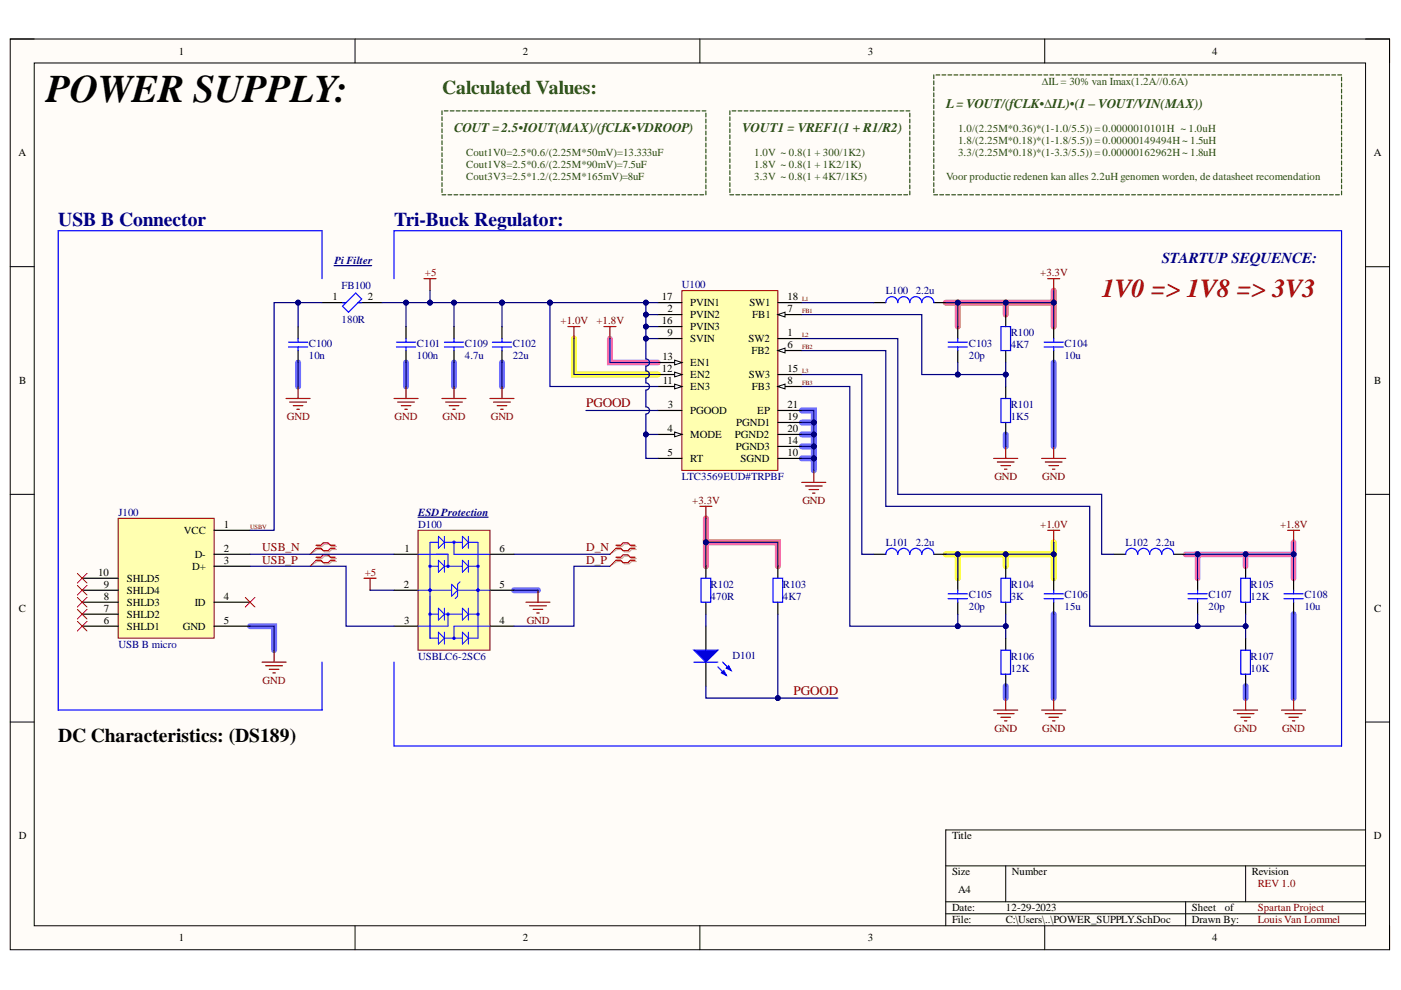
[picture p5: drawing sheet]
<svg xmlns="http://www.w3.org/2000/svg" width="297mm" height="210mm" viewBox="0 0 297 210" stroke-linecap="round" stroke-linejoin="round" font-family="sans-serif">
<path d="M2.2 8.3h292.4v193.1h-292.4z" fill-rule="evenodd" fill="#fffcf8"/>
<path d="M2.2 8.3h292.4v193.1h-292.4z" fill="none" stroke="#000" stroke-width=".21"/>
<path d="M7.3 13.4h282.2v182.9h-282.2z" fill-rule="evenodd" fill="#fffcf8"/>
<g fill="none" stroke="#000" stroke-width=".21">
<path d="M2.2 8.3h5.1M7.3 13.4h282.2v182.9h-282.2zM75.3 8.3v5M148.4 8.3v5M221.5 8.3v5.1M289.5 8.3h5.1v5.1M2.2 56.5h5.1M289.5 56.5h5.1M2.2 104.8h5.1M289.5 104.8h5.1M2.2 153.1h5.1M289.5 153.1h5.1"/>
<path d="M289.5 176h-89v20.3M75.3 196.3v5.1M148.4 196.3v5.1M200.5 183.6h89M200.5 191.2h89M200.5 193.7h89M213.2 183.6v7.6M221.5 196.3v5.1M251.4 191.2v5.1M264.1 183.6v7.6M294.6 196.3v5.1"/>
</g>
<g fill="none" stroke="#6e6eff" stroke-width="1.3">
<path d="M63.2 76.9v5M86.1 76.9v5M96.3 76.9v5M106.4 76.9v5M223.4 76.9v17.8M170 87h2.5v10.2M170 97.2h2.5M170 94.7h2.5M170 92.1h2.5M170 89.6h2.5M172.5 97.2v2.5M213.2 92.1v2.6"/>
<path d="M53 132.8h5.1v5M109 125.1h5.1M223.4 130.2v17.8M274.3 130.2v17.8M213.2 145.5v2.5M264.1 145.5v2.5"/>
</g>
<path d="M121.7 71.8v7.6h17.8M200.5 117.5h2.6v5.1M203.1 117.5h10.1v2.6M213.2 117.5h10.2v5.1M223.4 115v2.5" fill="none" stroke="#ff0" stroke-width="1.3"/>
<path d="M129.3 71.8v5.1h10.2M251.4 117.5h2.5M264.1 117.5h10.2M274.3 115v7.6M264.1 120.1v-2.6h-10.2v5.1" fill="none" stroke="#ff6eff" stroke-width="1.3"/>
<path d="M200.5 64.2h22.9v5M203.1 64.2v5M213.2 64.2v2.5M223.4 61.6v2.6M149.7 109.9v5.1M149.7 120.1v-5.1h15.2v5.1" fill="none" stroke="#ff6e6e" stroke-width="1.3"/>
<path d="M144.6 61.6h20.3v38.1h-20.3z" fill-rule="evenodd" fill="#ffffb0"/>
<path d="M144.6 61.6h20.3v38.1h-20.3z" fill="none" stroke="#800000" stroke-width=".21"/>
<path d="M139.5 66.7h5.1M164.9 71.8h5.1M139.5 87h5.1M139.5 92.1h5.1" fill="none" stroke="#000" stroke-width=".25"/>
<path d="M143 91.6l1.6 .5-1.6 .5z" fill="#f8fcff"/>
<path d="M143 91.6l1.6 .5-1.6 .5z" fill="none" stroke="#000" stroke-width=".21"/>
<path d="M164.9 74.3h5.1M139.5 97.2h5.1" fill="none" stroke="#000" stroke-width=".25"/>
<path d="M164.9 74.3l1.5-.5v1z" fill="#f8fcff"/>
<path d="M164.9 74.3l1.5-.5v1z" fill="none" stroke="#000" stroke-width=".21"/>
<path d="M164.9 66.7h5.1" fill="none" stroke="#000" stroke-width=".25"/>
<path d="M164.9 66.7l1.5-.5v1z" fill="#f8fcff"/>
<path d="M164.9 66.7l1.5-.5v1z" fill="none" stroke="#000" stroke-width=".21"/>
<path d="M164.9 81.9h5.1" fill="none" stroke="#000" stroke-width=".25"/>
<path d="M164.9 81.9l1.5-.5v1.1z" fill="#f8fcff"/>
<path d="M164.9 81.9l1.5-.5v1.1z" fill="none" stroke="#000" stroke-width=".21"/>
<path d="M139.5 71.8h5.1M139.5 81.9h5.1M164.9 97.2h5.1" fill="none" stroke="#000" stroke-width=".25"/>
<path d="M143 81.4l1.6 .5-1.6 .6z" fill="#f8fcff"/>
<path d="M143 81.4l1.6 .5-1.6 .6z" fill="none" stroke="#000" stroke-width=".21"/>
<path d="M139.5 79.4h5.1" fill="none" stroke="#000" stroke-width=".25"/>
<path d="M143 78.9l1.6 .5-1.6 .5z" fill="#f8fcff"/>
<path d="M143 78.9l1.6 .5-1.6 .5z" fill="none" stroke="#000" stroke-width=".21"/>
<path d="M139.5 76.9h5.1" fill="none" stroke="#000" stroke-width=".25"/>
<path d="M143 76.4l1.6 .5-1.6 .5z" fill="#f8fcff"/>
<path d="M143 76.4l1.6 .5-1.6 .5z" fill="none" stroke="#000" stroke-width=".21"/>
<path d="M139.5 69.2h5.1M139.5 64.2h5.1M164.9 79.4h5.1M164.9 64.2h5.1M164.9 94.7h5.1M164.9 89.6h5.1M164.9 92.1h5.1M164.9 87h5.1" fill="none" stroke="#000" stroke-width=".25"/>
<path d="M172.5 99.7v2.6M170 102.3h5.1M170.8 103h3.5M171.5 103.8h2.1M172.3 104.6h.5" fill="none" stroke="#800000" stroke-width=".25"/>
<g fill="none" stroke="#274e13" stroke-width=".25">
<path d="M198 15.9v.8M198 17.2v.7M198 18.4v.8M198 19.7v.8M198.5 15.9h.7M199.7 15.9h.8M201 15.9h.8M202.3 15.9h.8M203.5 15.9h.8M204.8 15.9h.8M206.1 15.9h.8M207.3 15.9h.9"/>
<path d="M208.6 15.9h.8M209.9 15.9h.8M211.2 15.9h.8M212.4 15.9h.8M213.7 15.9h.8M215 15.9h.8M216.3 15.9h.7M217.5 15.9h.8M218.8 15.9h.8M220.1 15.9h.8M221.3 15.9h.8M222.6 15.9h.8"/>
<path d="M223.9 15.9h.8M225.2 15.9h.8M226.4 15.9h.8M227.7 15.9h.8M229 15.9h.8M230.2 15.9h.8M231.5 15.9h.8M232.8 15.9h.8M234.1 15.9h.7M235.3 15.9h.8M236.6 15.9h.8M237.9 15.9h.8"/>
<path d="M239.1 15.9h.8M240.4 15.9h.8M241.7 15.9h.8M243 15.9h.7M244.2 15.9h.8M245.5 15.9h.8M246.8 15.9h.8M248 15.9h.8M249.3 15.9h.8M250.6 15.9h.8M251.9 15.9h.8M253.1 15.9h.8"/>
<path d="M254.4 15.9h.8M255.7 15.9h.8M256.9 15.9h.8M258.2 15.9h.8M259.5 15.9h.8M260.8 15.9h.7M262 15.9h.8M263.3 15.9h.8M264.6 15.9h.8M265.8 15.9h.8M267.1 15.9h.8M268.4 15.9h.8"/>
<path d="M269.7 15.9h.7M270.9 15.9h.8M272.2 15.9h.8M273.5 15.9h.8M274.7 15.9h.8M276 15.9h.8M277.3 15.9h.8M278.6 15.9h.8M279.8 15.9h.8M281.1 15.9h.8M282.4 15.9h.8M283.6 15.9h.8"/>
<path d="M284.4 16.4v.8M284.4 17.6v.8M284.4 18.9v.8M198 21v.8M198 22.2v.8M198 23.5v.8M198 24.8v.8M198 26.1v.7M198 27.3v.8M198 28.6v.8M198 29.9v.8M198 31.1v.8"/>
<path d="M198 32.4v.8M198 33.7v.8M198 34.9v.8M198 36.2v.8M198 37.5v.8M198 38.8v.7M284.4 20.2v.8M284.4 21.4v.8M284.4 22.7v.8M284.4 24v.8M284.4 25.3v.8M284.4 26.5v.8"/>
<path d="M284.4 27.8v.8M284.4 29.1v.8M284.4 30.3v.8M284.4 31.6v.8M284.4 32.9v.8M284.4 34.1v.8M284.4 35.4v.8M284.4 36.7v.8M284.4 38v.8M284.4 39.2v.8M198 40v.8M198 41.3h.8"/>
<path d="M199.2 41.3h.8M200.5 41.3h.8M201.8 41.3h.8M203.1 41.3h.8M204.3 41.3h.8M205.6 41.3h.8M206.9 41.3h.8M208.2 41.3h.7M209.4 41.3h.8M210.7 41.3h.8M212 41.3h.8M213.2 41.3h.8"/>
<path d="M214.5 41.3h.8M215.8 41.3h.8M217 41.3h.8M218.3 41.3h.8M219.6 41.3h.8M220.9 41.3h.8M222.1 41.3h.8M223.4 41.3h.8M224.7 41.3h.8M226 41.3h.7M227.2 41.3h.8M228.5 41.3h.8"/>
<path d="M229.8 41.3h.8M231 41.3h.8M232.3 41.3h.8M233.6 41.3h.8M234.8 41.3h.8M236.1 41.3h.8M237.4 41.3h.8M238.7 41.3h.8M239.9 41.3h.8M241.2 41.3h.8M242.5 41.3h.8M243.7 41.3h.8"/>
<path d="M245 41.3h.8M246.3 41.3h.8M247.6 41.3h.8M248.8 41.3h.8M250.1 41.3h.8M251.4 41.3h.8M252.7 41.3h.7M253.9 41.3h.8M255.2 41.3h.8M256.5 41.3h.8M257.7 41.3h.8M259 41.3h.8"/>
<path d="M260.3 41.3h.8M261.5 41.3h.8M262.8 41.3h.8M264.1 41.3h.8M265.4 41.3h.8M266.6 41.3h.8M267.9 41.3h.8M269.2 41.3h.8M270.4 41.3h.8M271.7 41.3h.8M273 41.3h.8M274.3 41.3h.8"/>
<path d="M275.5 41.3h.8M276.8 41.3h.8M278.1 41.3h.8M279.4 41.3h.7M280.6 41.3h.8M281.9 41.3h.8M283.2 41.3h.8M284.4 40.5v.8"/>
</g>
<path d="M25.1 109.9h20.3v25.4h-20.3z" fill-rule="evenodd" fill="#ffffb0"/>
<path d="M25.1 109.9h20.3v25.4h-20.3z" fill="none" stroke="#800000" stroke-width=".21"/>
<g fill="none" stroke="#000" stroke-width=".25">
<path d="M106.4 69.2v2.6M106.4 74.3v2.6M185.3 64.2h2.5M198 64.2h2.5M203.1 69.2v2.6M203.1 74.3v2.6M213.2 66.7v2.5M213.2 74.3v2.6M223.4 69.2v2.6M223.4 74.3v2.6M213.2 81.9v2.6M213.2 89.6v2.5"/>
<path d="M45.4 112.4h7.6M45.4 117.5h7.6M185.3 117.5h2.5M198 117.5h2.5M236.1 117.5h2.6M248.8 117.5h2.6M17.4 127.7h7.7M17.4 132.8h7.7M17.4 130.2h7.7M17.4 125.1h7.7M17.4 122.6h7.7M45.4 120.1h7.6"/>
<path d="M45.4 127.7h7.6M45.4 132.8h7.6M149.7 120.1v2.5M149.7 127.7v2.5M149.7 132.8v5M203.1 122.6v2.5M203.1 127.7v2.5M213.2 120.1v2.5M213.2 127.7v2.5M213.2 135.3v2.6M223.4 122.6v2.5M223.4 127.7v2.5"/>
<path d="M253.9 122.6v2.5M253.9 127.7v2.5M264.1 120.1v2.5M264.1 127.7v2.5M264.1 135.3v2.6M274.3 122.6v2.5M274.3 127.7v2.5M149.7 140.4v5.1M213.2 142.9v2.6M264.1 142.9v2.6"/>
</g>
<g fill="none" stroke="#800000" stroke-width=".25">
<path d="M89.9 59.1h2.5M91.2 59.1v2.5M222.1 59.1h2.6M223.4 59.1v2.5M120.4 69.2h2.6M121.7 69.2v2.6M128 69.2h2.6M129.3 69.2v2.6M103.9 84.5h5.1M104.6 85.3h3.6M105.4 86h2M106.2 86.8h.5"/>
<path d="M106.4 81.9v2.6M210.7 97.2h5.1M211.5 98h3.5M212.2 98.7h2.1M213 99.5h.5M213.2 94.7v2.5M220.9 97.2h5.1M221.6 98h3.6M222.4 98.7h2M223.1 99.5h.6M223.4 94.7v2.5M148.4 107.4h2.5"/>
<path d="M149.7 107.4v2.5M222.1 112.4h2.6M223.4 112.4v2.6M273 112.4h2.5M274.3 112.4v2.6M58.1 137.8v2.6M55.6 140.4h5.1M56.3 141.2h3.6M57.1 141.9h2M57.9 142.7h.5M210.7 150.6h5.1M211.5 151.3h3.5"/>
<path d="M212.2 152.1h2.1M213 152.8h.5M213.2 148v2.6M220.9 150.6h5.1M221.6 151.3h3.6M222.4 152.1h2M223.1 152.8h.6M223.4 148v2.6M261.5 150.6h5.1M262.3 151.3h3.6M263.1 152.1h2M263.8 152.8h.5"/>
<path d="M264.1 148v2.6M271.7 150.6h5.1M272.5 151.3h3.5M273.3 152.1h2M274 152.8h.5M274.3 148v2.6"/>
</g>
<g fill="none" stroke="#f00" stroke-width=".21">
<path d="M67 116.3l-1.3 1.2M67 118.8l-1.3 1.3M16.4 121.6l2 2M16.4 124.1l2 2.1M16.4 126.7l2 2M16.4 129.2l2 2M16.4 131.7l2 2.1M18.4 121.6l-2 2M18.4 124.1l-2 2.1M18.4 126.7l-2 2M18.4 129.2l-2 2M18.4 131.7l-2 2.1"/>
<path d="M52 126.7l2 2M54 126.7l-2 2"/>
</g>
<g fill="none" stroke="#00f" stroke-width=".25">
<path d="M68.3 59.1v-10.2h-56v101.6h56v-10.1M83.5 59.1v-10.2h200.9v109.3h-200.9v-17.8M104.4 72.5h4.1M104.4 73.6h4.1M106.4 71.8v.7M106.4 73.6v.7M187.8 64.2a1.27 1.27 0 0 1 1.3-1.3 1.27 1.27 0 0 1 1.2 1.3 1.27 1.27 0 0 1 1.3-1.3 1.27 1.27 0 0 1 1.3 1.3 1.27 1.27 0 0 1 1.3-1.3 1.27 1.27 0 0 1 1.2 1.3 1.27 1.27 0 0 1 1.3-1.3 1.27 1.27 0 0 1 1.3 1.3M201 72.5h4.1M201 73.6h4.1M203.1 71.8v.7M203.1 73.6v.7M212.2 69.2h2.1v5.1h-2.1z"/>
<path d="M221.4 72.5h4M221.4 73.6h4M223.4 71.8v.7M223.4 73.6v.7M212.2 84.5h2.1v5.1h-2.1zM187.8 117.5a1.27 1.27 0 0 1 1.3-1.2 1.27 1.27 0 0 1 1.2 1.2 1.27 1.27 0 0 1 1.3-1.2 1.27 1.27 0 0 1 1.3 1.2 1.27 1.27 0 0 1 1.3-1.2 1.27 1.27 0 0 1 1.2 1.2 1.27 1.27 0 0 1 1.3-1.2 1.27 1.27 0 0 1 1.3 1.2M238.7 117.5a1.27 1.27 0 0 1 1.2-1.2 1.27 1.27 0 0 1 1.3 1.2 1.27 1.27 0 0 1 1.3-1.2 1.27 1.27 0 0 1 1.2 1.2 1.27 1.27 0 0 1 1.3-1.2 1.27 1.27 0 0 1 1.3 1.2 1.27 1.27 0 0 1 1.3-1.2 1.27 1.27 0 0 1 1.2 1.2M148.6 122.6h2.1v5.1h-2.1zM201 125.9h4.1M201 126.9h4.1M203.1 125.1v.8M203.1 126.9v.8"/>
<path d="M212.2 122.6h2.1v5.1h-2.1zM212.2 137.9h2.1v5h-2.1zM221.4 125.9h4M221.4 126.9h4M223.4 125.1v.8M223.4 126.9v.8M251.9 125.9h4.1M251.9 126.9h4.1M253.9 125.1v.8M253.9 126.9v.8M263.1 122.6h2v5.1h-2zM263.1 137.9h2v5h-2z"/>
<path d="M272.2 125.9h4.1M272.2 126.9h4.1M274.3 125.1v.8M274.3 126.9v.8"/>
</g>
<g fill="none" stroke="#274e13" stroke-width=".25">
<path d="M93.7 23.5v.8M93.7 24.8v.8M93.7 26v.8M93.7 27.3v.8M93.7 28.6v.8M93.7 29.9v.8M93.7 31.1v.8M93.7 32.4v.8M93.7 33.7v.8M93.7 34.9v.8M93.7 36.2v.8M93.7 37.5v.8"/>
<path d="M93.7 38.8v.7M94.2 23.5h.8M95.5 23.5h.8M96.7 23.5h.8M98 23.5h.8M99.3 23.5h.8M100.5 23.5h.8M101.8 23.5h.8M103.1 23.5h.8M104.4 23.5h.8M105.6 23.5h.8M106.9 23.5h.8"/>
<path d="M108.2 23.5h.8M109.4 23.5h.8M110.7 23.5h.8M112 23.5h.8M113.3 23.5h.8M114.5 23.5h.8M115.8 23.5h.8M117.1 23.5h.8M118.3 23.5h.8M119.6 23.5h.8M120.9 23.5h.8M122.2 23.5h.8"/>
<path d="M123.4 23.5h.8M124.7 23.5h.8M126 23.5h.8M127.3 23.5h.7M128.5 23.5h.8M129.8 23.5h.8M131.1 23.5h.8M132.3 23.5h.8M133.6 23.5h.8M134.9 23.5h.8M136.1 23.5h.8M137.4 23.5h.8"/>
<path d="M138.7 23.5h.8M140 23.5h.8M141.2 23.5h.8M142.5 23.5h.8M143.8 23.5h.8M145 23.5h.8M146.3 23.5h.8M147.6 23.5h.8M148.9 23.5h.8M149.7 24v.8M149.7 25.3v.7M149.7 26.5v.8"/>
<path d="M149.7 27.8v.8M149.7 29.1v.8M149.7 30.3v.8M149.7 31.6v.8M149.7 32.9v.8M149.7 34.1v.8M149.7 35.4v.8M149.7 36.7v.8M149.7 38v.8M149.7 39.2v.8M154.7 23.5v.8M154.7 24.8v.8"/>
<path d="M154.7 26v.8M154.7 27.3v.8M154.7 28.6v.8M154.7 29.9v.8M154.7 31.1v.8M154.7 32.4v.8M154.7 33.7v.8M154.7 34.9v.8M154.7 36.2v.8M154.7 37.5v.8M154.7 38.8v.7M155.2 23.5h.8"/>
<path d="M156.5 23.5h.8M157.8 23.5h.8M159 23.5h.8M160.3 23.5h.8M161.6 23.5h.8M162.9 23.5h.7M164.1 23.5h.8M165.4 23.5h.8M166.7 23.5h.8M167.9 23.5h.8M169.2 23.5h.8M170.5 23.5h.8"/>
<path d="M171.7 23.5h.8M173 23.5h.8M174.3 23.5h.8M175.6 23.5h.8M176.8 23.5h.8M178.1 23.5h.8M179.4 23.5h.8M180.6 23.5h.9M181.9 23.5h.8M183.2 23.5h.8M184.5 23.5h.8M185.7 23.5h.8"/>
<path d="M187 23.5h.8M188.3 23.5h.8M189.6 23.5h.7M190.8 23.5h.8M192.1 23.5h.8M192.9 24v.8M192.9 25.3v.8M192.9 26.5v.8M192.9 27.8v.8M192.9 29.1v.8M192.9 30.3v.8M192.9 31.6v.8"/>
<path d="M192.9 32.9v.8M192.9 34.1v.8M192.9 35.4v.8M192.9 36.7v.8M192.9 38v.8M192.9 39.2v.8M93.7 40v.8M93.7 41.3h.8M95 41.3h.8M96.3 41.3h.7M97.5 41.3h.8M98.8 41.3h.8"/>
<path d="M100.1 41.3h.8M101.3 41.3h.8M102.6 41.3h.8M103.9 41.3h.8M105.2 41.3h.8M106.4 41.3h.8M107.7 41.3h.8M109 41.3h.8M110.2 41.3h.8M111.5 41.3h.8M112.8 41.3h.8M114.1 41.3h.8"/>
<path d="M115.3 41.3h.8M116.6 41.3h.8M117.9 41.3h.8M119.1 41.3h.8M120.4 41.3h.8M121.7 41.3h.8M123 41.3h.8M124.2 41.3h.8M125.5 41.3h.8M126.8 41.3h.8M128 41.3h.8M129.3 41.3h.8"/>
<path d="M130.6 41.3h.8M131.9 41.3h.8M133.1 41.3h.8M134.4 41.3h.8M135.7 41.3h.8M136.9 41.3h.8M138.2 41.3h.8M139.5 41.3h.8M140.8 41.3h.8M142 41.3h.8M143.3 41.3h.8M144.6 41.3h.8"/>
<path d="M145.8 41.3h.8M147.1 41.3h.8M148.4 41.3h.8M149.7 40.5v.8M154.7 41.3h.8M154.7 40v.8M156 41.3h.8M157.3 41.3h.8M158.6 41.3h.8M159.8 41.3h.8M161.1 41.3h.8M162.4 41.3h.8"/>
<path d="M163.6 41.3h.8M164.9 41.3h.8M166.2 41.3h.8M167.5 41.3h.8M168.7 41.3h.8M170 41.3h.8M171.3 41.3h.8M172.5 41.3h.8M173.8 41.3h.8M175.1 41.3h.8M176.4 41.3h.8M177.6 41.3h.8"/>
<path d="M178.9 41.3h.8M180.2 41.3h.8M181.5 41.3h.7M182.7 41.3h.8M184 41.3h.8M185.3 41.3h.8M186.5 41.3h.8M187.8 41.3h.8M189.1 41.3h.8M190.3 41.3h.8M191.6 41.3h.8M192.9 40.5v.8"/>
</g>
<path d="M70.8 56.3h8" fill="none" stroke="#000080" stroke-width=".25"/>
<path d="M67.3 115.9h1l.5-.5h1l.5 .5h1M67.3 116.5h1l.5 .5h1l.5-.5h1M67.3 118.4h1l.5-.5h1l.5 .5h1M67.3 119h1l.5 .6h1l.5-.6h1" fill="none" stroke="#d0a19e" stroke-width=".25"/>
<path d="M67.3 116.5l-1.6 1M67.3 119l-1.6 1.1" fill="none" stroke="#d0a19e" stroke-width=".21"/>
<path d="M67 115.6h1l.5-.5h1.1l.5 .5h1M67 116.3h1l.5 .5h1.1l.5-.5h1M67 118.2h1l.5-.6h1.1l.5 .6h1M67 118.8h1l.5 .5h1.1l.5-.5h1" fill="none" stroke="#f00" stroke-width=".25"/>
<path d="M147.1 137.8h5.1l-2.5 2.6z" fill="#00f"/>
<path d="M147.1 137.8h5.1l-2.5 2.6zM152.2 141.4l1.8 1.8M153.2 140.4l1.8 1.8" fill="none" stroke="#00f" stroke-width=".25"/>
<path d="M153 142.7l.5-.5 .5 1z" fill="#00f"/>
<path d="M153 142.7l.5-.5 .5 1z" fill="none" stroke="#00f" stroke-width=".25"/>
<path d="M154 141.7l.5-.5 .5 1z" fill="#00f"/>
<path d="M163.9 122.6h2v5.1h-2zM147.1 140.4h5.1M154 141.7l.5-.5 .5 1z" fill="none" stroke="#00f" stroke-width=".25"/>
<path d="M83.5 117.5h5.1M103.9 117.5h5.1M83.5 125.1h5.1M83.5 132.8h5.1M103.9 125.1h5.1M103.9 132.8h5.1M164.9 120.1v2.5M164.9 127.7v2.5" fill="none" stroke="#000" stroke-width=".25"/>
<path d="M88.6 112.4h15.3v25.4h-15.3z" fill-rule="evenodd" fill="#ffffb0"/>
<path d="M88.6 112.4h15.3v25.4h-15.3z" fill="none" stroke="#800000" stroke-width=".21"/>
<path d="M93 113.7l1.2 1.3-1.2 1.3zM94.2 113.7v2.6M94.2 115h3.8M96.3 115v2.5h7.6M98 113.7l1.3 1.3-1.3 1.3zM99.3 113.7v2.6" fill="none" stroke="#00f" stroke-width=".21"/>
<circle cx="96.3" cy="115" r=".25" fill="#00f"/>
<g fill="none" stroke="#00f" stroke-width=".21">
<path d="M91.2 117.5h3.8M93 118.8l1.2 1.3-1.2 1.2zM93 115h-1.8v20.3M94.2 118.8v2.5M98 118.8l1.3 1.3-1.3 1.2zM99.3 118.8v2.5M91.2 120.1h1.8M93 129l1.2 1.2-1.2 1.3zM93 134l1.2 1.3-1.2 1.3zM94.2 129v2.5M94.2 134v2.6M94.2 120.1h3.8"/>
<path d="M94.2 130.2h3.8M94.2 135.3h3.8M98 129l1.3 1.2-1.3 1.3zM98 134l1.3 1.3-1.3 1.3zM99.3 129v2.5M99.3 134v2.6"/>
<circle cx="96.3" cy="115" r=".25"/>
</g>
<circle cx="91.2" cy="120.1" r=".25" fill="#00f"/>
<g fill="none" stroke="#00f" stroke-width=".21">
<path d="M91.2 130.2h1.8"/>
<circle cx="91.2" cy="120.1" r=".25"/>
</g>
<circle cx="91.2" cy="130.2" r=".25" fill="#00f"/>
<g fill="none" stroke="#00f" stroke-width=".21">
<path d="M88.6 117.5h2.6M99.3 120.1h2"/>
<circle cx="91.2" cy="130.2" r=".25"/>
</g>
<circle cx="101.3" cy="120.1" r=".25" fill="#00f"/>
<g fill="none" stroke="#00f" stroke-width=".21">
<path d="M99.3 130.2h2"/>
<circle cx="101.3" cy="120.1" r=".25"/>
</g>
<circle cx="101.3" cy="130.2" r=".25" fill="#00f"/>
<g fill="none" stroke="#00f" stroke-width=".21">
<path d="M95.7 123.9l1.3 1.2-1.3 1.3zM99.3 135.3h2M101.3 125.1h2.6"/>
<circle cx="101.3" cy="130.2" r=".25"/>
</g>
<circle cx="101.3" cy="125.1" r=".25" fill="#00f"/>
<g fill="none" stroke="#00f" stroke-width=".21">
<path d="M97.5 123.4l-.5 .5v2.5l-.5 .5M103.9 132.8h-7.6v2.5"/>
<circle cx="101.3" cy="125.1" r=".25"/>
</g>
<circle cx="96.3" cy="135.3" r=".25" fill="#00f"/>
<g fill="none" stroke="#00f" stroke-width=".21">
<path d="M95 130.2v2.6h-6.4"/>
<circle cx="96.3" cy="135.3" r=".25"/>
</g>
<circle cx="95" cy="130.2" r=".25" fill="#00f"/>
<g fill="none" stroke="#00f" stroke-width=".21">
<path d="M99.3 115h2v20.3M88.6 125.1h2.6M91.2 135.3h1.8"/>
<circle cx="95" cy="130.2" r=".25"/>
</g>
<circle cx="91.2" cy="125.1" r=".25" fill="#00f"/>
<g fill="none" stroke="#00f" stroke-width=".21">
<path d="M95 117.5v2.6"/>
<circle cx="91.2" cy="125.1" r=".25"/>
</g>
<circle cx="95" cy="120.1" r=".25" fill="#00f"/>
<g fill="none" stroke="#00f" stroke-width=".21">
<path d="M97 125.1h4.3"/>
<circle cx="95" cy="120.1" r=".25"/>
</g>
<circle cx="101.3" cy="125.1" r=".25" fill="#00f"/>
<g fill="none" stroke="#00f" stroke-width=".21">
<path d="M91.2 125.1h4.5"/>
<circle cx="101.3" cy="125.1" r=".25"/>
</g>
<circle cx="91.2" cy="125.1" r=".25" fill="#00f"/>
<circle cx="91.2" cy="125.1" r=".25" fill="none" stroke="#00f" stroke-width=".21"/>
<g fill="none" stroke="#800000" stroke-width=".25">
<path d="M60.7 84.5h5M61.4 85.3h3.6M62.2 86h2M62.9 86.8h.6M63.2 81.9v2.6M83.5 84.5h5.1M84.3 85.3h3.6M85.1 86h2M85.8 86.8h.5M86.1 81.9v2.6M77.2 122.6h2.5M78.5 122.6v2.5"/>
<path d="M111.5 127.7h5.1M112.3 128.4h3.5M113 129.2h2.1M113.8 130h.5M114.1 125.1v2.6"/>
</g>
<path d="M130.8 115.9h1.1l.5-.5h1l.5 .5h1M130.8 116.5h1.1l.5 .5h1l.5-.5h1M130.8 118.4h1.1l.5-.5h1l.5 .5h1M130.8 119h1.1l.5 .6h1l.5-.6h1" fill="none" stroke="#d0a19e" stroke-width=".25"/>
<path d="M130.8 116.5l-1.5 1M130.8 119l-1.5 1.1" fill="none" stroke="#d0a19e" stroke-width=".21"/>
<path d="M130.6 115.6h1l.5-.5h1l.5 .5h1.1M130.6 116.3h1l.5 .5h1l.5-.5h1.1M130.6 118.2h1l.5-.6h1l.5 .6h1.1M130.6 118.8h1l.5 .5h1l.5-.5h1.1" fill="none" stroke="#f00" stroke-width=".25"/>
<path d="M130.6 116.3l-1.3 1.2M130.6 118.8l-1.3 1.3" fill="none" stroke="#f00" stroke-width=".21"/>
<path d="M68.3 64.2h-10.2v48.2h-5.1M53 117.5h30.5M88.6 109.7h14.9M53 132.8h5.1v5M53 120.1h20.4v12.7h10.1M274.3 130.2v17.8" fill="none" stroke="#000080" stroke-width=".25"/>
<path d="M63.2 69.2v2.6M63.2 74.3v2.6M68.3 64.2h5.1M75.9 64.2h5.1M86.1 69.2v2.6M86.1 74.3v2.6" fill="none" stroke="#000" stroke-width=".25"/>
<path d="M61.2 72.5h4M61.2 73.6h4M63.2 71.8v.7M63.2 73.6v.7M72.6 64.9l2.8-2.8 1.3 1.3-2.8 2.8zM72.6 64.2h.8M75.9 64.2h.8M84.1 72.5h4M84.1 73.6h4M86.1 71.8v.7M86.1 73.6v.7" fill="none" stroke="#00f" stroke-width=".25"/>
<circle cx="63.2" cy="64.2" r=".51" fill="#000080"/>
<circle cx="63.2" cy="64.2" r=".51" fill="none" stroke="#000080" stroke-width=".21"/>
<path d="M81 64.2h5.1M78.5 125.1h5" fill="none" stroke="#000080" stroke-width=".25"/>
<circle cx="86.1" cy="64.2" r=".51" fill="#000080"/>
<circle cx="86.1" cy="64.2" r=".51" fill="none" stroke="#000080" stroke-width=".21"/>
<path d="M106.4 64.2h-20.3v5" fill="none" stroke="#000080" stroke-width=".25"/>
<circle cx="86.1" cy="64.2" r=".51" fill="#000080"/>
<circle cx="86.1" cy="64.2" r=".51" fill="none" stroke="#000080" stroke-width=".21"/>
<circle cx="91.2" cy="64.2" r=".51" fill="#000080"/>
<circle cx="91.2" cy="64.2" r=".51" fill="none" stroke="#000080" stroke-width=".21"/>
<circle cx="96.3" cy="64.2" r=".51" fill="#000080"/>
<circle cx="96.3" cy="64.2" r=".51" fill="none" stroke="#000080" stroke-width=".21"/>
<circle cx="106.4" cy="64.2" r=".51" fill="#000080"/>
<circle cx="106.4" cy="64.2" r=".51" fill="none" stroke="#000080" stroke-width=".21"/>
<path d="M106.4 64.2h10.2" fill="none" stroke="#000080" stroke-width=".25"/>
<circle cx="106.4" cy="64.2" r=".51" fill="#000080"/>
<circle cx="106.4" cy="64.2" r=".51" fill="none" stroke="#000080" stroke-width=".21"/>
<circle cx="116.6" cy="64.2" r=".51" fill="#000080"/>
<circle cx="116.6" cy="64.2" r=".51" fill="none" stroke="#000080" stroke-width=".21"/>
<path d="M116.6 64.2v17.7h22.9M109 117.5h20.3M109 125.1h5.1M129.3 120.1h-7.6v12.7h-12.7" fill="none" stroke="#000080" stroke-width=".25"/>
<circle cx="116.6" cy="64.2" r=".51" fill="#000080"/>
<circle cx="116.6" cy="64.2" r=".51" fill="none" stroke="#000080" stroke-width=".21"/>
<path d="M116.6 64.2h22.9" fill="none" stroke="#000080" stroke-width=".25"/>
<circle cx="116.6" cy="64.2" r=".51" fill="#000080"/>
<circle cx="116.6" cy="64.2" r=".51" fill="none" stroke="#000080" stroke-width=".21"/>
<circle cx="136.9" cy="64.2" r=".51" fill="#000080"/>
<circle cx="136.9" cy="64.2" r=".51" fill="none" stroke="#000080" stroke-width=".21"/>
<path d="M121.7 71.8v7.6h17.8M129.3 71.8v5.1h10.2M124.2 87h15.3M136.9 92.1v5.1h2.6" fill="none" stroke="#000080" stroke-width=".25"/>
<circle cx="136.9" cy="92.1" r=".51" fill="#000080"/>
<circle cx="136.9" cy="92.1" r=".51" fill="none" stroke="#000080" stroke-width=".21"/>
<path d="M136.9 69.2v6.9a.76 .76 0 0 1 .8 .8 .76 .76 0 0 1-.8 .7v1a.76 .76 0 0 1 .8 .8 .76 .76 0 0 1-.8 .8v1a.76 .76 0 0 1 .8 .7 .76 .76 0 0 1-.8 .8v3.6a.76 .76 0 0 1 .8 .7 .76 .76 0 0 1-.8 .8v4.3h2.6" fill="none" stroke="#000080" stroke-width=".25"/>
<circle cx="136.9" cy="92.1" r=".51" fill="#000080"/>
<circle cx="136.9" cy="92.1" r=".51" fill="none" stroke="#000080" stroke-width=".21"/>
<circle cx="136.9" cy="71.8" r=".51" fill="#000080"/>
<circle cx="136.9" cy="71.8" r=".51" fill="none" stroke="#000080" stroke-width=".21"/>
<circle cx="136.9" cy="69.2" r=".51" fill="#000080"/>
<circle cx="136.9" cy="69.2" r=".51" fill="none" stroke="#000080" stroke-width=".21"/>
<path d="M136.9 71.8h2.6" fill="none" stroke="#000080" stroke-width=".25"/>
<circle cx="136.9" cy="71.8" r=".51" fill="#000080"/>
<circle cx="136.9" cy="71.8" r=".51" fill="none" stroke="#000080" stroke-width=".21"/>
<path d="M136.9 66.7v2.5h2.6" fill="none" stroke="#000080" stroke-width=".25"/>
<circle cx="136.9" cy="69.2" r=".51" fill="#000080"/>
<circle cx="136.9" cy="69.2" r=".51" fill="none" stroke="#000080" stroke-width=".21"/>
<circle cx="136.9" cy="66.7" r=".51" fill="#000080"/>
<circle cx="136.9" cy="66.7" r=".51" fill="none" stroke="#000080" stroke-width=".21"/>
<path d="M136.9 64.2v2.5h2.6" fill="none" stroke="#000080" stroke-width=".25"/>
<circle cx="136.9" cy="64.2" r=".51" fill="#000080"/>
<circle cx="136.9" cy="64.2" r=".51" fill="none" stroke="#000080" stroke-width=".21"/>
<circle cx="136.9" cy="66.7" r=".51" fill="#000080"/>
<circle cx="136.9" cy="66.7" r=".51" fill="none" stroke="#000080" stroke-width=".21"/>
<path d="M149.7 145.5v2.5h27.9" fill="none" stroke="#000080" stroke-width=".25"/>
<circle cx="164.9" cy="148" r=".51" fill="#000080"/>
<circle cx="164.9" cy="148" r=".51" fill="none" stroke="#000080" stroke-width=".21"/>
<path d="M149.7 120.1v-5.1h15.2v5.1" fill="none" stroke="#000080" stroke-width=".25"/>
<circle cx="149.7" cy="115" r=".51" fill="#000080"/>
<circle cx="149.7" cy="115" r=".51" fill="none" stroke="#000080" stroke-width=".21"/>
<path d="M170 97.2h2.5" fill="none" stroke="#000080" stroke-width=".25"/>
<circle cx="172.5" cy="97.2" r=".51" fill="#000080"/>
<circle cx="172.5" cy="97.2" r=".51" fill="none" stroke="#000080" stroke-width=".21"/>
<path d="M170 94.7h2.5" fill="none" stroke="#000080" stroke-width=".25"/>
<circle cx="172.5" cy="94.7" r=".51" fill="#000080"/>
<circle cx="172.5" cy="94.7" r=".51" fill="none" stroke="#000080" stroke-width=".21"/>
<path d="M170 92.1h2.5" fill="none" stroke="#000080" stroke-width=".25"/>
<circle cx="172.5" cy="92.1" r=".51" fill="#000080"/>
<circle cx="172.5" cy="92.1" r=".51" fill="none" stroke="#000080" stroke-width=".21"/>
<path d="M170 89.6h2.5" fill="none" stroke="#000080" stroke-width=".25"/>
<circle cx="172.5" cy="89.6" r=".51" fill="#000080"/>
<circle cx="172.5" cy="89.6" r=".51" fill="none" stroke="#000080" stroke-width=".21"/>
<path d="M170 87h2.5v10.2" fill="none" stroke="#000080" stroke-width=".25"/>
<circle cx="172.5" cy="89.6" r=".51" fill="#000080"/>
<circle cx="172.5" cy="89.6" r=".51" fill="none" stroke="#000080" stroke-width=".21"/>
<circle cx="172.5" cy="92.1" r=".51" fill="#000080"/>
<circle cx="172.5" cy="92.1" r=".51" fill="none" stroke="#000080" stroke-width=".21"/>
<circle cx="172.5" cy="94.7" r=".51" fill="#000080"/>
<circle cx="172.5" cy="94.7" r=".51" fill="none" stroke="#000080" stroke-width=".21"/>
<circle cx="172.5" cy="97.2" r=".51" fill="#000080"/>
<circle cx="172.5" cy="97.2" r=".51" fill="none" stroke="#000080" stroke-width=".21"/>
<path d="M170 81.9h10.2v50.9h22.9" fill="none" stroke="#000080" stroke-width=".25"/>
<circle cx="203.1" cy="132.8" r=".51" fill="#000080"/>
<circle cx="203.1" cy="132.8" r=".51" fill="none" stroke="#000080" stroke-width=".21"/>
<path d="M170 79.4h12.7v38.1h2.6M170 74.3h17.8v33.1h43.2v25.4h22.9" fill="none" stroke="#000080" stroke-width=".25"/>
<circle cx="253.9" cy="132.8" r=".51" fill="#000080"/>
<circle cx="253.9" cy="132.8" r=".51" fill="none" stroke="#000080" stroke-width=".21"/>
<path d="M170 71.8h20.3v33h43.3v12.7h2.5M170 66.7h25.4v12.7h17.8v-2.5" fill="none" stroke="#000080" stroke-width=".25"/>
<circle cx="213.2" cy="79.4" r=".51" fill="#000080"/>
<circle cx="213.2" cy="79.4" r=".51" fill="none" stroke="#000080" stroke-width=".21"/>
<circle cx="203.1" cy="79.4" r=".51" fill="#000080"/>
<circle cx="203.1" cy="79.4" r=".51" fill="none" stroke="#000080" stroke-width=".21"/>
<path d="M170 64.2h15.3M200.5 117.5h2.6v5.1" fill="none" stroke="#000080" stroke-width=".25"/>
<circle cx="203.1" cy="117.5" r=".51" fill="#000080"/>
<circle cx="203.1" cy="117.5" r=".51" fill="none" stroke="#000080" stroke-width=".21"/>
<path d="M200.5 64.2h22.9v5" fill="none" stroke="#000080" stroke-width=".25"/>
<circle cx="203.1" cy="64.2" r=".51" fill="#000080"/>
<circle cx="203.1" cy="64.2" r=".51" fill="none" stroke="#000080" stroke-width=".21"/>
<circle cx="213.2" cy="64.2" r=".51" fill="#000080"/>
<circle cx="213.2" cy="64.2" r=".51" fill="none" stroke="#000080" stroke-width=".21"/>
<circle cx="223.4" cy="64.2" r=".51" fill="#000080"/>
<circle cx="223.4" cy="64.2" r=".51" fill="none" stroke="#000080" stroke-width=".21"/>
<path d="M203.1 130.2v2.6h10.1v2.5" fill="none" stroke="#000080" stroke-width=".25"/>
<circle cx="203.1" cy="132.8" r=".51" fill="#000080"/>
<circle cx="203.1" cy="132.8" r=".51" fill="none" stroke="#000080" stroke-width=".21"/>
<circle cx="213.2" cy="132.8" r=".51" fill="#000080"/>
<circle cx="213.2" cy="132.8" r=".51" fill="none" stroke="#000080" stroke-width=".21"/>
<path d="M203.1 117.5h10.1v2.6" fill="none" stroke="#000080" stroke-width=".25"/>
<circle cx="203.1" cy="117.5" r=".51" fill="#000080"/>
<circle cx="203.1" cy="117.5" r=".51" fill="none" stroke="#000080" stroke-width=".21"/>
<circle cx="213.2" cy="117.5" r=".51" fill="#000080"/>
<circle cx="213.2" cy="117.5" r=".51" fill="none" stroke="#000080" stroke-width=".21"/>
<path d="M213.2 117.5h10.2v5.1" fill="none" stroke="#000080" stroke-width=".25"/>
<circle cx="213.2" cy="117.5" r=".51" fill="#000080"/>
<circle cx="213.2" cy="117.5" r=".51" fill="none" stroke="#000080" stroke-width=".21"/>
<circle cx="223.4" cy="117.5" r=".51" fill="#000080"/>
<circle cx="223.4" cy="117.5" r=".51" fill="none" stroke="#000080" stroke-width=".21"/>
<path d="M251.4 117.5h2.5" fill="none" stroke="#000080" stroke-width=".25"/>
<circle cx="253.9" cy="117.5" r=".51" fill="#000080"/>
<circle cx="253.9" cy="117.5" r=".51" fill="none" stroke="#000080" stroke-width=".21"/>
<path d="M253.9 130.2v2.6h10.2v-2.6" fill="none" stroke="#000080" stroke-width=".25"/>
<circle cx="253.9" cy="132.8" r=".51" fill="#000080"/>
<circle cx="253.9" cy="132.8" r=".51" fill="none" stroke="#000080" stroke-width=".21"/>
<circle cx="264.1" cy="132.8" r=".51" fill="#000080"/>
<circle cx="264.1" cy="132.8" r=".51" fill="none" stroke="#000080" stroke-width=".21"/>
<path d="M264.1 120.1v-2.6h-10.2v5.1" fill="none" stroke="#000080" stroke-width=".25"/>
<circle cx="253.9" cy="117.5" r=".51" fill="#000080"/>
<circle cx="253.9" cy="117.5" r=".51" fill="none" stroke="#000080" stroke-width=".21"/>
<circle cx="264.1" cy="117.5" r=".51" fill="#000080"/>
<circle cx="264.1" cy="117.5" r=".51" fill="none" stroke="#000080" stroke-width=".21"/>
<path d="M264.1 117.5h10.2" fill="none" stroke="#000080" stroke-width=".25"/>
<circle cx="264.1" cy="117.5" r=".51" fill="#000080"/>
<circle cx="264.1" cy="117.5" r=".51" fill="none" stroke="#000080" stroke-width=".21"/>
<circle cx="274.3" cy="117.5" r=".51" fill="#000080"/>
<circle cx="274.3" cy="117.5" r=".51" fill="none" stroke="#000080" stroke-width=".21"/>
<path d="M63.2 64.2v5M63.2 76.9v5" fill="none" stroke="#000080" stroke-width=".25"/>
<circle cx="63.2" cy="64.2" r=".51" fill="#000080"/>
<circle cx="63.2" cy="64.2" r=".51" fill="none" stroke="#000080" stroke-width=".21"/>
<path d="M86.1 76.9v5M91.2 61.6v2.6" fill="none" stroke="#000080" stroke-width=".25"/>
<circle cx="91.2" cy="64.2" r=".51" fill="#000080"/>
<circle cx="91.2" cy="64.2" r=".51" fill="none" stroke="#000080" stroke-width=".21"/>
<path d="M106.4 64.2v5M106.4 76.9v5" fill="none" stroke="#000080" stroke-width=".25"/>
<circle cx="106.4" cy="64.2" r=".51" fill="#000080"/>
<circle cx="106.4" cy="64.2" r=".51" fill="none" stroke="#000080" stroke-width=".21"/>
<path d="M149.7 109.9v5.1M149.7 130.2v2.6" fill="none" stroke="#000080" stroke-width=".25"/>
<circle cx="149.7" cy="115" r=".51" fill="#000080"/>
<circle cx="149.7" cy="115" r=".51" fill="none" stroke="#000080" stroke-width=".21"/>
<path d="M164.9 130.2v17.8" fill="none" stroke="#000080" stroke-width=".25"/>
<circle cx="164.9" cy="148" r=".51" fill="#000080"/>
<circle cx="164.9" cy="148" r=".51" fill="none" stroke="#000080" stroke-width=".21"/>
<path d="M172.5 97.2v2.5" fill="none" stroke="#000080" stroke-width=".25"/>
<circle cx="172.5" cy="97.2" r=".51" fill="#000080"/>
<circle cx="172.5" cy="97.2" r=".51" fill="none" stroke="#000080" stroke-width=".21"/>
<path d="M203.1 76.9v2.5" fill="none" stroke="#000080" stroke-width=".25"/>
<circle cx="203.1" cy="79.4" r=".51" fill="#000080"/>
<circle cx="203.1" cy="79.4" r=".51" fill="none" stroke="#000080" stroke-width=".21"/>
<path d="M203.1 64.2v5" fill="none" stroke="#000080" stroke-width=".25"/>
<circle cx="203.1" cy="64.2" r=".51" fill="#000080"/>
<circle cx="203.1" cy="64.2" r=".51" fill="none" stroke="#000080" stroke-width=".21"/>
<path d="M213.2 130.2v2.6M213.2 145.5v2.5" fill="none" stroke="#000080" stroke-width=".25"/>
<circle cx="213.2" cy="132.8" r=".51" fill="#000080"/>
<circle cx="213.2" cy="132.8" r=".51" fill="none" stroke="#000080" stroke-width=".21"/>
<path d="M213.2 79.4v2.5M213.2 92.1v2.6" fill="none" stroke="#000080" stroke-width=".25"/>
<circle cx="213.2" cy="79.4" r=".51" fill="#000080"/>
<circle cx="213.2" cy="79.4" r=".51" fill="none" stroke="#000080" stroke-width=".21"/>
<path d="M213.2 64.2v2.5" fill="none" stroke="#000080" stroke-width=".25"/>
<circle cx="213.2" cy="64.2" r=".51" fill="#000080"/>
<circle cx="213.2" cy="64.2" r=".51" fill="none" stroke="#000080" stroke-width=".21"/>
<path d="M223.4 115v2.5M223.4 130.2v17.8" fill="none" stroke="#000080" stroke-width=".25"/>
<circle cx="223.4" cy="117.5" r=".51" fill="#000080"/>
<circle cx="223.4" cy="117.5" r=".51" fill="none" stroke="#000080" stroke-width=".21"/>
<path d="M223.4 61.6v2.6M223.4 76.9v17.8" fill="none" stroke="#000080" stroke-width=".25"/>
<circle cx="223.4" cy="64.2" r=".51" fill="#000080"/>
<circle cx="223.4" cy="64.2" r=".51" fill="none" stroke="#000080" stroke-width=".21"/>
<path d="M264.1 132.8v2.5M264.1 145.5v2.5" fill="none" stroke="#000080" stroke-width=".25"/>
<circle cx="264.1" cy="132.8" r=".51" fill="#000080"/>
<circle cx="264.1" cy="132.8" r=".51" fill="none" stroke="#000080" stroke-width=".21"/>
<path d="M274.3 115v7.6" fill="none" stroke="#000080" stroke-width=".25"/>
<circle cx="274.3" cy="117.5" r=".51" fill="#000080"/>
<circle cx="274.3" cy="117.5" r=".51" fill="none" stroke="#000080" stroke-width=".21"/>
<path d="M96.3 69.2v2.6M96.3 74.3v2.6" fill="none" stroke="#000" stroke-width=".25"/>
<path d="M94.2 72.5h4.1M94.2 73.6h4.1M96.3 71.8v.7M96.3 73.6v.7" fill="none" stroke="#00f" stroke-width=".25"/>
<path d="M93.7 84.5h5.1M94.5 85.3h3.5M95.2 86h2.1M96 86.8h.5M96.3 81.9v2.6" fill="none" stroke="#800000" stroke-width=".25"/>
<path d="M96.3 64.2v5" fill="none" stroke="#000080" stroke-width=".25"/>
<circle cx="96.3" cy="64.2" r=".51" fill="#000080"/>
<circle cx="96.3" cy="64.2" r=".51" fill="none" stroke="#000080" stroke-width=".21"/>
<path d="M96.3 76.9v5" fill="none" stroke="#000080" stroke-width=".25"/>
<text font-size="8.3" x="9.8" y="21.7">POWER SUPPLY:</text>
<text font-size="5.5" fill="#980000" x="233.6" y="63">1V0 =&gt; 1V8 =&gt; 3V3</text>
<text font-size="4.1" fill="#274e13" x="93.7" y="20">Calculated Values:</text>
<g font-size="4.1" fill="#000080">
<text x="12.4" y="48">USB B Connector</text>
<text x="83.6" y="48">Tri-Buck Regulator:</text>
</g>
<text font-size="4.1" x="12.4" y="157.2">DC Characteristics: (DS189)</text>
<text font-size="3.2" fill="#000080" x="246.3" y="55.8">STARTUP SEQUENCE:</text>
<g font-size="2.8" fill="#274e13">
<text x="200.6" y="22.9">L= VOUT/(fCLK•∆IL)•(1 – VOUT/VIN(MAX))</text>
<text x="96.3" y="28">COUT =2.5•IOUT(MAX)/(fCLK•VDROOP)</text>
<text x="157.4" y="28">VOUT1 = VREF1(1 + R1/R2)</text>
</g>
<g font-size="2.8" fill="#800000">
<text x="124.3" y="86.4">PGOOD</text>
<text x="168.3" y="147.4">PGOOD</text>
</g>
<g font-size="2.5" fill="#800000">
<text x="55.6" y="116.9">USB_N</text>
<text x="55.6" y="119.5">USB_P</text>
<text x="124.3" y="116.9">D_N</text>
<text x="124.3" y="119.5">D_P</text>
</g>
<g font-size="2.3">
<text x="37.9" y="11.6">1</text>
<text x="110.8" y="11.6">2</text>
<text x="184" y="11.6">3</text>
<text x="257" y="11.6">4</text>
<text x="3.9" y="33.1">A</text>
<text x="291.3" y="33.1">A</text>
<text x="70.5" y="63.6">1</text>
<text x="78" y="63.6">2</text>
<text x="140.3" y="63.6">17</text>
<text x="146.4" y="64.9">PVIN1</text>
<text x="158.9" y="64.9">SW1</text>
<text x="167" y="63.6">18</text>
<text x="140.3" y="68.7">16</text>
<text x="141.5" y="66.2">2</text>
<text x="141.5" y="71.3">9</text>
<text x="146.4" y="67.5">PVIN2</text>
<text x="146.4" y="70">PVIN3</text>
<text x="159.5" y="67.5">FB1</text>
<text x="167" y="71.3">1</text>
<text x="167" y="66.2">7</text>
<text x="140.4" y="76.3">13</text>
<text x="146.4" y="72.5">SVIN</text>
<text x="146.4" y="77.6">EN1</text>
<text x="158.7" y="72.5">SW2</text>
<text x="159.3" y="75.1">FB2</text>
<text x="167" y="73.8">6</text>
<text x="4.1" y="81.4">B</text>
<text x="140.3" y="78.9">12</text>
<text x="140.5" y="81.4">11</text>
<text x="146.4" y="82.7">EN3</text>
<text x="146.4" y="80.1">EN2</text>
<text x="158.8" y="80.1">SW3</text>
<text x="159.4" y="82.7">FB3</text>
<text x="167" y="81.4">8</text>
<text x="167" y="78.9">15</text>
<text x="291.4" y="81.4">B</text>
<text x="141.6" y="86.5">3</text>
<text x="146.4" y="87.7">PGOOD</text>
<text x="160.6" y="87.7">EP</text>
<text x="167" y="89">19</text>
<text x="167" y="86.5">21</text>
<text x="141.5" y="91.5">4</text>
<text x="146.4" y="92.9">MODE</text>
<text x="155.8" y="92.9">PGND2</text>
<text x="156" y="95.4">PGND3</text>
<text x="156.1" y="90.3">PGND1</text>
<text x="167" y="94.2">14</text>
<text x="167" y="91.5">20</text>
<text x="141.5" y="96.7">5</text>
<text x="146.4" y="98">RT</text>
<text x="157" y="98">SGND</text>
<text x="167" y="96.7">10</text>
<text x="39" y="113.2">VCC</text>
<text x="47.5" y="111.9">1</text>
<text x="41.3" y="118.3">D-</text>
<text x="47.5" y="117">2</text>
<text x="47.5" y="119.5">3</text>
<text x="85.8" y="117">1</text>
<text x="105.9" y="117">6</text>
<text x="20.8" y="122.1">10</text>
<text x="22" y="124.6">9</text>
<text x="26.9" y="125.9">SHLD4</text>
<text x="26.9" y="123.3">SHLD5</text>
<text x="40.8" y="120.8">D+</text>
<text x="85.6" y="124.6">2</text>
<text x="105.9" y="124.6">5</text>
<text x="4" y="129.7">C</text>
<text x="22" y="129.7">7</text>
<text x="22" y="127.1">8</text>
<text x="26.9" y="130.9">SHLD2</text>
<text x="26.9" y="128.4">SHLD3</text>
<text x="41.3" y="128.4">ID</text>
<text x="47.5" y="127.1">4</text>
<text x="291.4" y="129.7">C</text>
<text x="22" y="132.2">6</text>
<text x="26.9" y="133.5">SHLD1</text>
<text x="38.7" y="133.5">GND</text>
<text x="47.5" y="132.2">5</text>
<text x="85.7" y="132.2">3</text>
<text x="105.9" y="132.2">4</text>
<text x="4" y="177.9">D</text>
<text x="201.9" y="177.9">Title</text>
<text x="291.3" y="177.9">D</text>
<text x="201.9" y="185.6">Size</text>
<text x="214.5" y="185.6">Number</text>
<text x="265.4" y="185.6">Revision</text>
<text x="203.1" y="189.4">A4</text>
<text x="201.9" y="193.2">Date:</text>
<text x="201.9" y="195.8">File:</text>
<text x="213.3" y="193.2">12-29-2023</text>
<text x="213.3" y="195.8">C:\Users\..\POWER_SUPPLY.SchDoc</text>
<text x="252.7" y="193.2">Sheet</text>
<text x="252.7" y="195.8">Drawn By:</text>
<text x="259.7" y="193.2">of</text>
<text x="37.9" y="199.6">1</text>
<text x="110.8" y="199.6">2</text>
<text x="184" y="199.6">3</text>
<text x="257" y="199.6">4</text>
</g>
<g font-size="2.3" fill="#274e13">
<text x="220.9" y="17.9">∆IL = 30% van Imax(1.2A//0.6A)</text>
<text x="203.1" y="28.1">1.0/(2.25M*0.36)*(1-1.0/5.5)) = 0.0000010101H ~ 1.0uH</text>
<text x="98.8" y="35.7">Cout1V8=2.5*0.6/(2.25M*90mV)=7.5uF</text>
<text x="98.8" y="33.1">Cout1V0=2.5*0.6/(2.25M*50mV)=13.333uF</text>
<text x="159.9" y="35.7">1.8V ~ 0.8(1 + 1K2/1K)</text>
<text x="159.9" y="33.1">1.0V ~ 0.8(1 + 300/1K2)</text>
<text x="203.1" y="30.6">1.8/(2.25M*0.18)*(1-1.8/5.5)) = 0.00000149494H~ 1.5uH</text>
<text x="203.1" y="33.1">3.3/(2.25M*0.18)*(1-3.3/5.5)) = 0.00000162962H~ 1.8uH</text>
<text x="98.8" y="38.2">Cout3V3=2.5*1.2/(2.25M*165mV)=8uF</text>
<text x="159.9" y="38.2">3.3V ~ 0.8(1 + 4K7/1K5)</text>
<text x="200.6" y="38.2">Voor productie redenen kan alles 2.2uH genomen worden, de datasheet recomendation</text>
</g>
<g font-size="2.3" fill="#000080">
<text x="70.9" y="56">Pi Filter</text>
<text x="72.4" y="61.4">FB100</text>
<text x="144.6" y="61.1">U100</text>
<text x="187.8" y="62.4">L100</text>
<text x="194.2" y="62.4">2.2u</text>
<text x="72.4" y="68.5">180R</text>
<text x="214.3" y="71.3">R100</text>
<text x="65.5" y="76.1">10n</text>
<text x="65.5" y="73.5">C100</text>
<text x="88.4" y="76.1">100n</text>
<text x="88.4" y="73.5">C101</text>
<text x="98.6" y="76.1">4.7u</text>
<text x="98.6" y="73.5">C109</text>
<text x="108.7" y="76.1">22u</text>
<text x="108.7" y="73.5">C102</text>
<text x="205.4" y="76.1">20p</text>
<text x="205.4" y="73.5">C103</text>
<text x="214.3" y="73.8">4K7</text>
<text x="225.7" y="76.1">10u</text>
<text x="225.7" y="73.5">C104</text>
<text x="214.3" y="89">1K5</text>
<text x="214.3" y="86.5">R101</text>
<text x="144.6" y="101.8">LTC3569EUD#TRPBF</text>
<text x="25.1" y="109.4">J100</text>
<text x="88.7" y="111.9">D100</text>
<text x="88.7" y="109.4">ESDProtection</text>
<text x="187.8" y="115.7">L101</text>
<text x="194.2" y="115.7">2.2u</text>
<text x="238.7" y="115.7">L102</text>
<text x="245.1" y="115.7">2.2u</text>
<text x="150.7" y="124.6">R102</text>
<text x="166" y="124.6">R103</text>
<text x="214.3" y="124.6">R104</text>
<text x="265.1" y="124.6">R105</text>
<text x="150.7" y="127.1">470R</text>
<text x="166" y="127.1">4K7</text>
<text x="205.4" y="129.4">20p</text>
<text x="205.4" y="126.9">C105</text>
<text x="214.3" y="127.1">3K</text>
<text x="225.7" y="129.4">15u</text>
<text x="225.7" y="126.9">C106</text>
<text x="256.2" y="129.4">20p</text>
<text x="256.2" y="126.9">C107</text>
<text x="265.1" y="127.1">12K</text>
<text x="276.6" y="129.4">10u</text>
<text x="276.6" y="126.9">C108</text>
<text x="25.1" y="137.4">USB B micro</text>
<text x="88.7" y="139.9">USBLC6-2SC6</text>
<text x="155.3" y="139.6">D101</text>
<text x="214.3" y="142.4">12K</text>
<text x="214.3" y="139.9">R106</text>
<text x="265.1" y="142.4">10K</text>
<text x="265.1" y="139.9">R107</text>
</g>
<g font-size="2.3" fill="#800000">
<text x="90.1" y="58.6">+5</text>
<text x="220.5" y="58.6">+3.3V</text>
<text x="118.9" y="68.7">+1.0V</text>
<text x="126.5" y="68.7">+1.8V</text>
<text x="60.8" y="89">GND</text>
<text x="83.7" y="89">GND</text>
<text x="93.8" y="89">GND</text>
<text x="104.1" y="89">GND</text>
<text x="210.8" y="101.8">GND</text>
<text x="221" y="101.8">GND</text>
<text x="146.8" y="106.8">+3.3V</text>
<text x="170.1" y="106.8">GND</text>
<text x="220.5" y="111.9">+1.0V</text>
<text x="271.4" y="111.9">+1.8V</text>
<text x="77.3" y="122.1">+5</text>
<text x="111.7" y="132.2">GND</text>
<text x="55.7" y="145">GND</text>
<text x="210.8" y="155.1">GND</text>
<text x="221" y="155.1">GND</text>
<text x="261.7" y="155.1">GND</text>
<text x="271.8" y="155.1">GND</text>
</g>
<g font-size="2.3" fill="#980000">
<text x="266.7" y="188.2">REV 1.0</text>
<text x="266.7" y="195.8">Louis Van Lommel</text>
<text x="266.7" y="193.2">Spartan Project</text>
</g>
<g font-size="1.4" fill="#800000">
<text x="170" y="63.8">L1</text>
<text x="170" y="71.4">L2</text>
<text x="170" y="66.4">FB1</text>
<text x="170" y="74">FB2</text>
<text x="170" y="79.1">L3</text>
<text x="170" y="81.7">FB3</text>
<text x="53" y="112.1">USBV</text>
</g>
</svg>
